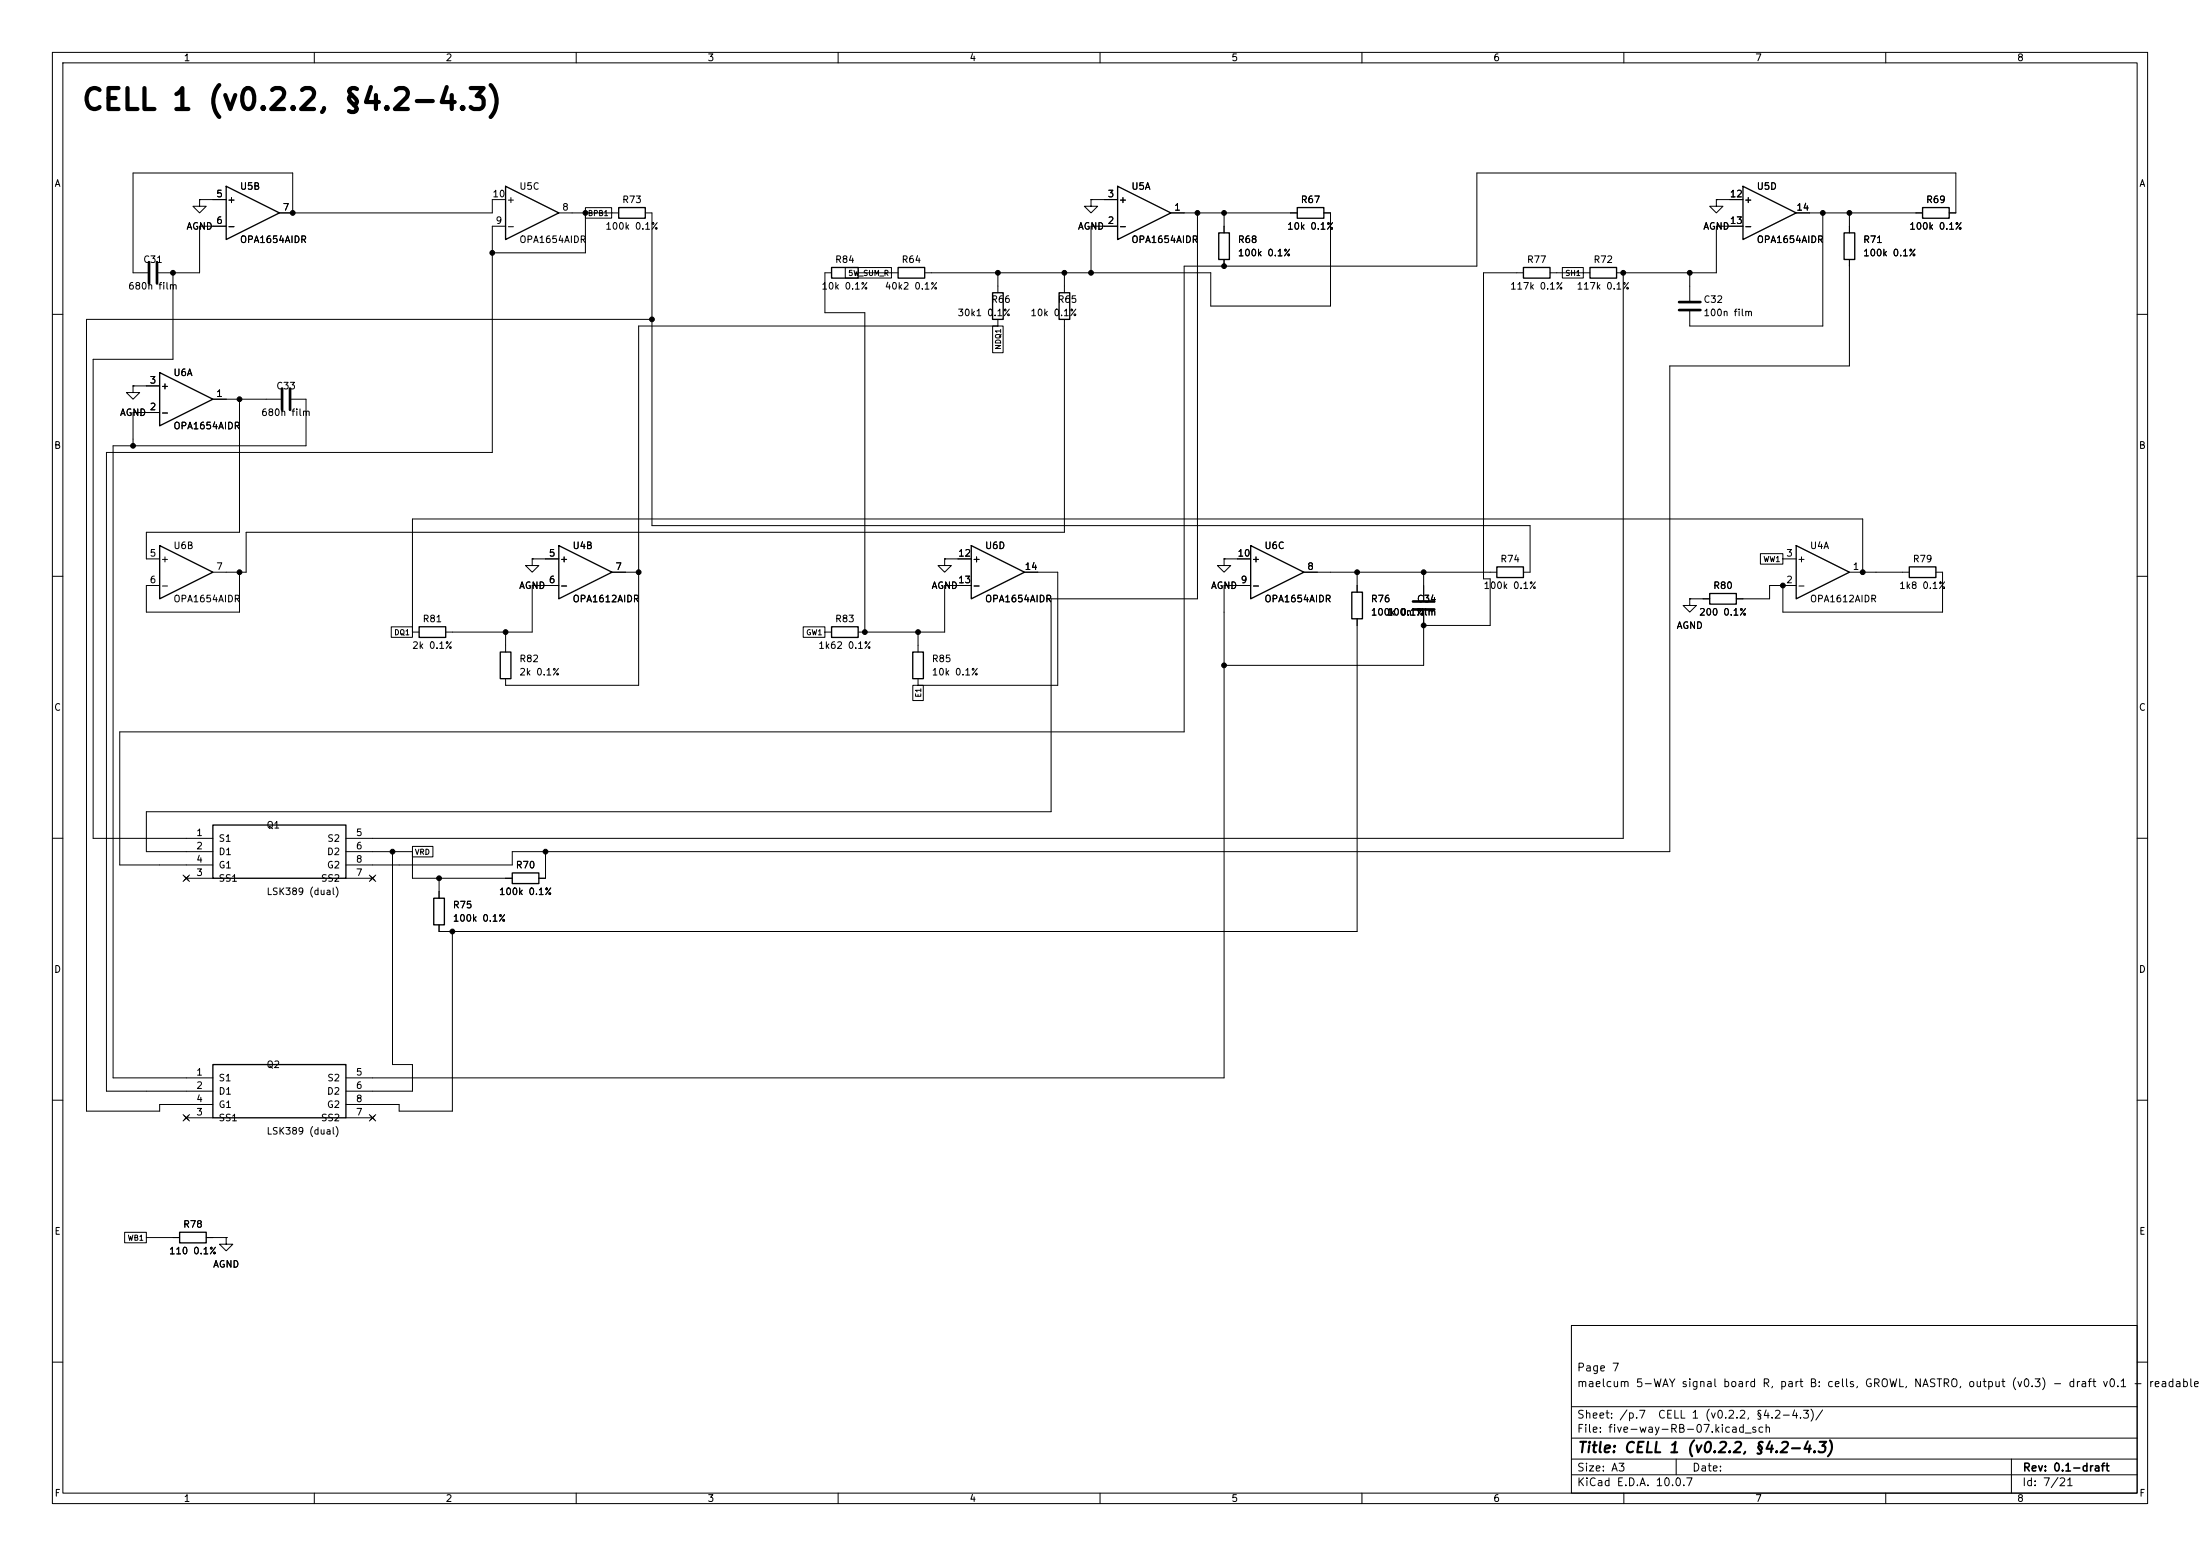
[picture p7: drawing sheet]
<svg xmlns="http://www.w3.org/2000/svg" width="420mm" height="297mm" viewBox="0 0 420 297" stroke-linecap="round" stroke-linejoin="round" font-family="sans-serif">
<g fill="none" stroke="#000" stroke-width=".19">
<path d="M10 10h400v277h-400zM12 12h396v273h-396zM60 10v2M110 10v2M160 10v2M210 10v2M260 10v2M310 10v2M360 10v2M38.1 38.1v1.3h1.3l-1.3 1.2-1.3-1.2h1.3M38.1 38.1h.1M38.1 38.1h5.1"/>
<path d="M96.5 38.1h-2.5v2.5h-40.7M111.8 39.6h5v2h-5zM208.3 38.1v1.3h1.2l-1.2 1.2-1.3-1.2h1.3M208.3 38.1h.1M208.3 38.1h5.1M327.7 38.1v1.3h1.2l-1.2 1.2-1.3-1.2h1.3M327.7 38.1h.1M327.7 38.1h5M33 52.1v16.5h-15.2v91.4h22.8M43.2 43.2h-5.1v8.9h-7.9M55.9 40.6v-7.6h-30.5v19.1h2.8M96.5 43.2h-2.5v43.2h-73.7v121.9h20.3"/>
<path d="M106.7 40.6h11.4M111.8 40.6v7.7h-17.8M123.2 40.6h1.3v59.7h167.6v8.9h-1.3M158.7 52.1h-1.2v7.6h7.6v61M161.4 51.1h8.8v2h-8.8zM163.8 52.1h7.6M190.5 52.1v3.8M203.2 52.1v3.8M213.4 43.2h-5.1v8.9M223.5 40.6h24.1M228.6 40.6v73.7h-27.9v40.6h-172.8v7.7h12.7M233.7 40.6v3.9"/>
<path d="M233.7 49.5v1.3M252.7 40.6h1.3v17.8h-22.9v-6.3h-54.6M290.8 52.1h-7.6v58.4h1.3v8.9h-12.7M295.9 52.1h7.6M298.3 51.1h4v2h-4zM309.9 52.1v107.9h-243.9M322.6 52.1v5.3M332.7 43.2h-5v8.9h-19.1M342.9 40.6h24.1M348 40.6v21.6h-25.4v-2.8M353.1 40.6v3.9M353.1 49.5v20.4h-34.3v92.7h-221v2.5h-31.8"/>
<path d="M372.1 40.6h1.3v-7.6h-91.5v17.8h-55.8v88.9h-203.2v25.4h17.7M10 60h2M25.4 73.7v1.2h1.3l-1.3 1.3-1.3-1.3h1.3M25.4 73.7h.1M25.4 73.7h5.1M30.5 78.7h-5.1v6.4M40.6 76.2h13M45.7 76.2v25.4h-17.8v5.1h2.6M55.6 76.2h2.8v8.9h-36.8v120.6h19M124.5 61h-108v151.1h14v-1.3h10.1M189.5 62.2h2v5.1h-2zM190.5 62.2h-68.6v68.6h-25.4v-1.3"/>
<path d="M190.5 61v1.2M203.2 61v40.6h-156.2v7.6h-6.4M408 60h2M10 110h2M45.7 109.2v7.6h-17.8v-5h2.6M74.7 119.6h4v2.1h-4zM101.6 106.7v1.3h1.3l-1.3 1.2-1.3-1.2h1.3M101.6 106.7h.1M101.6 106.7h5.1M106.7 111.8h-5.1v8.9h-16.5M116.8 109.2h5.1M153.3 119.6h4.2v2.1h-4.2z"/>
<path d="M180.3 106.7v1.3h1.3l-1.3 1.2-1.2-1.2h1.2M180.3 106.7h.1M180.3 106.7h5.1M185.4 111.8h-5.1v8.9h-16.5M195.6 109.2h6.3v21.6h-26.6M233.7 106.7v1.3h1.2l-1.2 1.2-1.3-1.2h1.3M233.7 106.7h.1M233.7 106.7h5.1M238.8 111.8h-5.1v93.9h-167.7M248.9 109.2h36.8M259.1 109.2v3.8M259.1 118.1v59.7h-175.3v-1.3"/>
<path d="M271.8 109.2v5.4M271.8 116.6v10.4h-38.1M322.6 114.3v1.3h1.2l-1.2 1.2-1.3-1.2h1.3M322.6 114.3h.1M322.6 114.3h3.8M336.1 105.7h4.3v2h-4.3zM340.4 106.7h2.5M342.9 111.8h-5.1v2.5h-6.3M353.1 109.2h11.4M355.6 109.2v-10.1h-276.9v21.6M369.6 109.2h1.2v7.6h-30.4v-5M408 110h2"/>
<path d="M78.7 120.7h1.3M96.5 120.7v3.8M157.5 120.7h1.2M174.3 130.8h2v2.9h-2zM175.3 120.7v3.8M175.3 129.5v1.3M10 160h2M408 160h2M35 167l1.2 1.2M35.6 167.6h5M36.2 167l-1.2 1.2M66 167.6h5.1"/>
<path d="M66 162.6h12.7M70.5 167l1.2 1.2M71.7 167l-1.2 1.2M74.9 162.6v40.6h3.8v5.1h-12.7M78.7 161.6h3.9v2h-3.9zM78.7 162.6v5h19.1M83.8 167.6v3.9M86.4 177.8v34.3h-10.2v-1.3h-10.2M104.1 162.6v5h-1.2M10 210h2M35 212.8l1.2 1.2M35.6 213.4h5"/>
<path d="M36.2 212.8l-1.2 1.2M66 213.4h5.1M70.5 212.8l1.2 1.2M71.7 212.8l-1.2 1.2M408 210h2M23.8 235.2h4.1v2h-4.1zM27.9 236.2h6.4M39.4 236.2h3.8M43.2 236.2v1.3h1.2l-1.2 1.3-1.3-1.3h1.3M43.2 236.2h.1M300 253h108v32h-108zM10 260h2"/>
<path d="M300 278.5h108M300 274.5h108M300 268.5h108M320 278.5v3M384 278.5v6.5M408 260h2M60 285v2M110 285v2M160 285v2M210 285v2M260 285v2M300 281.5h108"/>
<path d="M310 285v2M360 285v2"/>
</g>
<g fill="none" stroke="#000" stroke-width=".25">
<path d="M43.2 35.6l10.1 5-10.1 5.1zM96.5 35.6l10.2 5-10.2 5.1zM118.1 39.6h5.1v2.1h-5.1zM213.4 35.6l10.1 5-10.1 5.1zM247.6 39.6h5.1v2.1h-5.1zM332.7 35.6l10.2 5-10.2 5.1zM367 39.6h5.1v2.1h-5.1zM158.7 51.1h5.1v2h-5.1zM171.4 51.1h5.1v2h-5.1zM189.5 55.9h2v5.1h-2zM202.2 55.9h2v5.1h-2zM232.7 44.5h2v5h-2z"/>
<path d="M290.8 51.1h5.1v2h-5.1zM303.5 51.1h5.1v2h-5.1zM352 44.5h2.1v5h-2.1zM30.5 71.1l10.1 5.1-10.1 5.1zM30.5 104.1l10.1 5.1-10.1 5.1zM80 119.6h5.1v2.1h-5.1zM106.7 104.1l10.1 5.1-10.1 5.1zM158.7 119.6h5.1v2.1h-5.1zM185.4 104.1l10.2 5.1-10.2 5.1zM238.8 104.1l10.1 5.1-10.1 5.1zM258.1 113h2v5.1h-2zM285.7 108.2h5.1v2h-5.1z"/>
<path d="M326.4 113.3h5.1v2h-5.1zM342.9 104.1l10.2 5.1-10.2 5.1zM364.5 108.2h5.1v2h-5.1zM95.5 124.5h2v5h-2zM174.2 124.5h2.1v5h-2.1zM40.6 157.5h25.4v10.1h-25.4zM82.8 171.5h2v5h-2zM97.8 166.6h5.1v2.1h-5.1zM40.6 203.2h25.4v10.2h-25.4zM34.3 235.2h5.1v2h-5.1z"/>
</g>
<path d="M28.4 50v4.1M30 50v4.1M320.5 57.7h4.1M320.5 59.2h4.1M53.8 74.2v4M55.4 74.2v4M269.7 116.3h4.1M269.7 114.8h4.1" fill="none" stroke="#000" stroke-width=".51"/>
<g fill="#000" stroke="#000" stroke-width=".19">
<circle cx="33" cy="52.1" r=".46"/>
<circle cx="55.9" cy="40.6" r=".46"/>
<circle cx="94" cy="48.3" r=".46"/>
<circle cx="111.8" cy="40.6" r=".46"/>
<circle cx="190.5" cy="52.1" r=".46"/>
<circle cx="203.2" cy="52.1" r=".46"/>
<circle cx="208.3" cy="52.1" r=".46"/>
<circle cx="228.6" cy="40.6" r=".46"/>
<circle cx="233.7" cy="40.6" r=".46"/>
<circle cx="233.7" cy="50.8" r=".46"/>
<circle cx="309.9" cy="52.1" r=".46"/>
<circle cx="322.6" cy="52.1" r=".46"/>
<circle cx="348" cy="40.6" r=".46"/>
<circle cx="353.1" cy="40.6" r=".46"/>
<circle cx="45.7" cy="76.2" r=".46"/>
<circle cx="124.5" cy="61" r=".46"/>
<circle cx="25.4" cy="85.1" r=".46"/>
<circle cx="45.7" cy="109.2" r=".46"/>
<circle cx="121.9" cy="109.2" r=".46"/>
<circle cx="259.1" cy="109.2" r=".46"/>
<circle cx="271.8" cy="119.4" r=".46"/>
<circle cx="271.8" cy="109.2" r=".46"/>
<circle cx="340.4" cy="111.8" r=".46"/>
<circle cx="355.6" cy="109.2" r=".46"/>
<circle cx="96.5" cy="120.7" r=".46"/>
<circle cx="165.1" cy="120.7" r=".46"/>
<circle cx="175.3" cy="120.7" r=".46"/>
<circle cx="233.7" cy="127" r=".46"/>
<circle cx="74.9" cy="162.6" r=".46"/>
<circle cx="83.8" cy="167.6" r=".46"/>
<circle cx="86.4" cy="177.8" r=".46"/>
<circle cx="104.1" cy="162.6" r=".46"/>
</g>
<text font-size="4" x="15.4" y="22">CELL 1 (v0.2.2, §4.2-4.3)</text>
<text font-size="2" x="301" y="277.8">Title: CELL 1 (v0.2.2, §4.2-4.3)</text>
<g font-size="1.5">
<text x="300.9" y="262.1">Page 7</text>
<text x="300.9" y="265.1">maelcum 5-WAY signal board R, part B: cells, GROWL, NASTRO, output (v0.3) - draft v0.1 -</text>
<text x="410.1" y="265.1">readable s</text>
<text x="300.9" y="273.8">File: five-way-RB-07.kicad_sch</text>
<text x="300.9" y="271.1">Sheet: /p.7</text>
<text x="316.4" y="271.1">CELL 1 (v0.2.2, §4.2-4.3)/</text>
<text x="300.9" y="281.2">Size: A3</text>
<text x="322.9" y="281.2">Date:</text>
<text x="386" y="281.2">Rev: 0.1-draft</text>
<text x="300.9" y="284">KiCad E.D.A. 10.0.7</text>
<text x="385.9" y="284">Id: 7/21</text>
</g>
<g font-size="1.3">
<text x="35" y="12">1</text>
<text x="85" y="12">2</text>
<text x="135" y="12">3</text>
<text x="185" y="12">4</text>
<text x="235" y="12">5</text>
<text x="285" y="12">6</text>
<text x="335" y="12">7</text>
<text x="385" y="12">8</text>
<text x="10.3" y="36">A</text>
<text x="408.3" y="36">A</text>
<text x="41.2" y="38">5</text>
<text x="43.3" y="39.1">+</text>
<text x="45.7" y="36.5">U5B</text>
<text x="53.9" y="40.5">7</text>
<text x="93.9" y="38">10</text>
<text x="96.6" y="39.1">+</text>
<text x="99" y="36.5">U5C</text>
<text x="107.2" y="40.5">8</text>
<text x="118.7" y="39.1">R73</text>
<text x="211.4" y="38">3</text>
<text x="213.5" y="39.1">+</text>
<text x="215.9" y="36.5">U5A</text>
<text x="224.1" y="40.5">1</text>
<text x="248.2" y="39.1">R67</text>
<text x="330.1" y="38">12</text>
<text x="332.8" y="39.1">+</text>
<text x="335.3" y="36.5">U5D</text>
<text x="342.8" y="40.5">14</text>
<text x="367.6" y="39.1">R69</text>
<text x="35.5" y="44.1">AGND</text>
<text x="41.2" y="43">6</text>
<text x="43.3" y="44.1">-</text>
<text x="45.7" y="46.7">OPA1654AIDR</text>
<text x="94.5" y="43">9</text>
<text x="96.6" y="44.1">-</text>
<text x="99" y="46.7">OPA1654AIDR</text>
<text x="115.5" y="44.1">100k 0.1%</text>
<text x="205.7" y="44.1">AGND</text>
<text x="211.4" y="43">2</text>
<text x="213.5" y="44.1">-</text>
<text x="215.9" y="46.7">OPA1654AIDR</text>
<text x="236.2" y="46.7">R68</text>
<text x="245.6" y="44.1">10k 0.1%</text>
<text x="325.1" y="44.1">AGND</text>
<text x="330.1" y="43">13</text>
<text x="332.8" y="44.1">-</text>
<text x="335.3" y="46.7">OPA1654AIDR</text>
<text x="355.6" y="46.7">R71</text>
<text x="364.4" y="44.1">100k 0.1%</text>
<text x="27.2" y="50.5">C31</text>
<text x="159.3" y="50.5">R84</text>
<text x="172" y="50.5">R64</text>
<text x="236.2" y="49.2">100k 0.1%</text>
<text x="291.4" y="50.5">R77</text>
<text x="304.1" y="50.5">R72</text>
<text x="355.6" y="49.2">100k 0.1%</text>
<text x="24.4" y="55.6">680n film</text>
<text x="156.7" y="55.6">10k 0.1%</text>
<text x="168.8" y="55.6">40k2 0.1%</text>
<text x="189.1" y="58.1">R66</text>
<text x="201.8" y="58.1">R65</text>
<text x="288.2" y="55.6">117k 0.1%</text>
<text x="300.9" y="55.6">117k 0.1%</text>
<text x="325.1" y="58.1">C32</text>
<text x="182.7" y="60.7">30k1 0.1%</text>
<text x="196.6" y="60.7">10k 0.1%</text>
<text x="325.1" y="60.7">100n film</text>
<text x="28.5" y="73.5">3</text>
<text x="30.6" y="74.6">+</text>
<text x="33" y="72.1">U6A</text>
<text x="41.2" y="76.1">1</text>
<text x="52.6" y="74.6">C33</text>
<text x="22.8" y="79.7">AGND</text>
<text x="28.5" y="78.6">2</text>
<text x="30.6" y="79.7">-</text>
<text x="33" y="82.2">OPA1654AIDR</text>
<text x="49.8" y="79.7">680n film</text>
<text x="10.2" y="86">B</text>
<text x="408.2" y="86">B</text>
<text x="28.5" y="106.5">5</text>
<text x="30.6" y="107.6">+</text>
<text x="33" y="105.1">U6B</text>
<text x="104.7" y="106.5">5</text>
<text x="106.8" y="107.6">+</text>
<text x="109.2" y="105.1">U4B</text>
<text x="182.8" y="106.5">12</text>
<text x="185.5" y="107.6">+</text>
<text x="187.9" y="105.1">U6D</text>
<text x="236.2" y="106.5">10</text>
<text x="238.9" y="107.6">+</text>
<text x="241.3" y="105.1">U6C</text>
<text x="286.3" y="107.6">R74</text>
<text x="340.9" y="106.5">3</text>
<text x="343" y="107.6">+</text>
<text x="345.4" y="105.1">U4A</text>
<text x="365.1" y="107.6">R79</text>
<text x="28.5" y="111.6">6</text>
<text x="30.6" y="112.7">-</text>
<text x="41.2" y="109.1">7</text>
<text x="99" y="112.7">AGND</text>
<text x="104.7" y="111.6">6</text>
<text x="106.8" y="112.7">-</text>
<text x="117.4" y="109.1">7</text>
<text x="177.7" y="112.7">AGND</text>
<text x="182.8" y="111.6">13</text>
<text x="185.5" y="112.7">-</text>
<text x="195.5" y="109.1">14</text>
<text x="231.1" y="112.7">AGND</text>
<text x="236.8" y="111.6">9</text>
<text x="238.9" y="112.7">-</text>
<text x="249.5" y="109.1">8</text>
<text x="283.1" y="112.7">100k 0.1%</text>
<text x="327" y="112.7">R80</text>
<text x="340.9" y="111.6">2</text>
<text x="343" y="112.7">-</text>
<text x="353.6" y="109.1">1</text>
<text x="362.5" y="112.7">1k8 0.1%</text>
<text x="33" y="115.3">OPA1654AIDR</text>
<text x="80.6" y="119.1">R81</text>
<text x="109.2" y="115.3">OPA1612AIDR</text>
<text x="159.3" y="119.1">R83</text>
<text x="187.9" y="115.3">OPA1654AIDR</text>
<text x="241.3" y="115.3">OPA1654AIDR</text>
<text x="261.6" y="115.3">R76</text>
<text x="261.6" y="117.8">100k 0.1%</text>
<text x="264.6" y="117.8">100n film</text>
<text x="270.4" y="115.3">C34</text>
<text x="324.3" y="117.8">200 0.1%</text>
<text x="345.4" y="115.3">OPA1612AIDR</text>
<text x="78.6" y="124.2">2k 0.1%</text>
<text x="156.1" y="124.2">1k62 0.1%</text>
<text x="320" y="120.3">AGND</text>
<text x="99" y="126.7">R82</text>
<text x="99" y="129.2">2k 0.1%</text>
<text x="177.8" y="126.7">R85</text>
<text x="177.8" y="129.2">10k 0.1%</text>
<text x="10.2" y="136">C</text>
<text x="408.2" y="136">C</text>
<text x="37.4" y="159.9">1</text>
<text x="41.6" y="161">S1</text>
<text x="50.8" y="158.4">Q1</text>
<text x="62.4" y="161">S2</text>
<text x="67.8" y="159.9">5</text>
<text x="37.4" y="162.4">2</text>
<text x="37.4" y="167.5">3</text>
<text x="37.4" y="165">4</text>
<text x="41.6" y="163.5">D1</text>
<text x="41.6" y="166.1">G1</text>
<text x="62.3" y="163.5">D2</text>
<text x="62.3" y="166.1">G2</text>
<text x="67.8" y="162.4">6</text>
<text x="67.8" y="167.5">7</text>
<text x="67.8" y="165">8</text>
<text x="98.4" y="166.1">R70</text>
<text x="41.6" y="168.6">SS1</text>
<text x="50.8" y="171.1">LSK389 (dual)</text>
<text x="61.2" y="168.6">SS2</text>
<text x="86.3" y="173.7">R75</text>
<text x="95.2" y="171.1">100k 0.1%</text>
<text x="86.3" y="176.2">100k 0.1%</text>
<text x="10.2" y="186">D</text>
<text x="408.2" y="186">D</text>
<text x="37.4" y="205.6">1</text>
<text x="37.4" y="208.1">2</text>
<text x="41.6" y="206.7">S1</text>
<text x="41.6" y="209.2">D1</text>
<text x="50.8" y="204.2">Q2</text>
<text x="62.3" y="209.2">D2</text>
<text x="62.4" y="206.7">S2</text>
<text x="67.8" y="205.6">5</text>
<text x="67.8" y="208.1">6</text>
<text x="37.4" y="213.2">3</text>
<text x="37.4" y="210.7">4</text>
<text x="41.6" y="214.3">SS1</text>
<text x="41.6" y="211.8">G1</text>
<text x="61.2" y="214.3">SS2</text>
<text x="62.3" y="211.8">G2</text>
<text x="67.8" y="213.2">7</text>
<text x="67.8" y="210.7">8</text>
<text x="50.8" y="216.9">LSK389 (dual)</text>
<text x="10.3" y="236">E</text>
<text x="32.2" y="239.7">110 0.1%</text>
<text x="34.9" y="234.6">R78</text>
<text x="408.3" y="236">E</text>
<text x="40.6" y="242.3">AGND</text>
<text x="10.3" y="286">F</text>
<text x="35" y="287">1</text>
<text x="85" y="287">2</text>
<text x="135" y="287">3</text>
<text x="185" y="287">4</text>
<text x="235" y="287">5</text>
<text x="285" y="287">6</text>
<text x="335" y="287">7</text>
<text x="385" y="287">8</text>
<text x="408.3" y="286">F</text>
</g>
<g font-size="1">
<text x="112.1" y="41.5">BPB1</text>
<text x="161.8" y="52.9">5W_SUM_R</text>
<text x="298.7" y="52.9">SH1</text>
<text x="191.3" y="66.9" transform="rotate(-90 191.3 66.9)">NDQ1</text>
<text x="336.5" y="107.5">WW1</text>
<text x="75.2" y="121.5">DQ1</text>
<text x="153.8" y="121.5">GW1</text>
<text x="176.1" y="133.2" transform="rotate(-90 176.1 133.2)">E1</text>
<text x="79.1" y="163.4">VRD</text>
<text x="24.3" y="237">WB1</text>
</g>
</svg>
